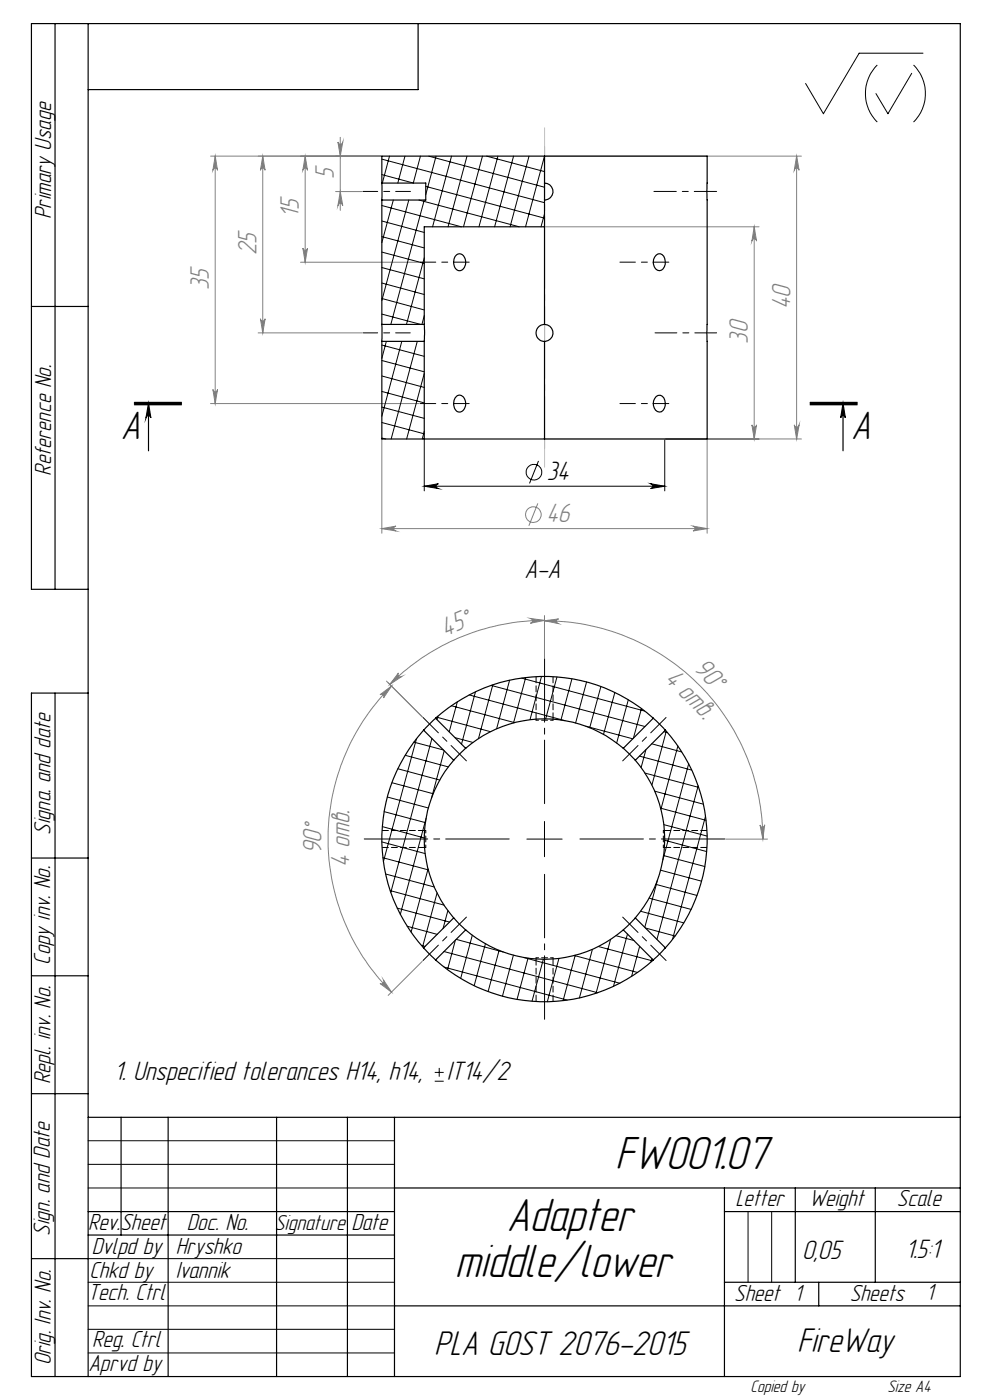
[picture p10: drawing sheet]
<svg xmlns="http://www.w3.org/2000/svg" width="210mm" height="297mm" viewBox="0 0 210 297" stroke-linecap="round" stroke-linejoin="round" font-family="sans-serif">
<g fill="none" stroke="#808080" stroke-width=".21">
<path d="M44.7 33.1h36.1M45.6 33.1l.5 3a.49 .49 0 0 0-.5-.4 .49 .49 0 0 0-.4 .4zM45.6 33.1v52.5M55.7 33.1l.5 3a.49 .49 0 0 0-.5-.4 .49 .49 0 0 0-.5 .4zM55.7 33.1v37.5M64.7 33.1l.5 3a.49 .49 0 0 0-.5-.4 .49 .49 0 0 0-.5 .4zM64.7 33.1v22.5M71.7 30.1a.51 .51 0 0 0 .5 .5 .51 .51 0 0 0 .5-.5l-.5 3zM72.2 29.1v15.5M115.7 33.1h54.3M169 33.1l.5 3a.51 .51 0 0 0-.5-.4 .51 .51 0 0 0-.5 .4zM169 33.1v60"/>
<path d="M63.7 55.6h25.2M64.2 52.6a.49 .49 0 0 0 .5 .5 .49 .49 0 0 0 .5-.5l-.5 3zM71.2 40.6h5.6M72.2 40.6l.5 3a.51 .51 0 0 0-.5-.4 .51 .51 0 0 0-.5 .4zM115.7 48.1h45.3M160 48.1l.5 3a.49 .49 0 0 0-.5-.5 .49 .49 0 0 0-.5 .5zM160 48.1v45M54.8 70.6h22M55.2 67.6a.49 .49 0 0 0 .5 .5 .49 .49 0 0 0 .5-.5l-.5 3zM44.7 85.6h44.2M45.2 82.6a.49 .49 0 0 0 .4 .5 .49 .49 0 0 0 .5-.5l-.5 3zM81 93.3v19.8"/>
<path d="M141.2 93.1h28.8M150 93.3v19.8M159.5 90.1a.49 .49 0 0 0 .5 .5 .49 .49 0 0 0 .5-.5l-.5 3zM168.5 90.1a.51 .51 0 0 0 .5 .5 .51 .51 0 0 0 .5-.5l-.5 3zM81 112.1l3-.5a.51 .51 0 0 0-.5 .5 .51 .51 0 0 0 .5 .5zM81 112.1h69M114.1 106.8l-1.9 4.7M147 111.6l3 .5-3 .5a.51 .51 0 0 0 .5-.5 .51 .51 0 0 0-.5-.5zM112.5 131.2l3 .4-3 .6a.51 .51 0 0 0 .5-.5 .51 .51 0 0 0-.5-.5zM115.5 131.7l3-.4a.5 .5 0 0 0-.5 .5 .5 .5 0 0 0 .5 .5zM115.5 131.7a46.4 46.4 0 0 1 46.3 46.3M115.5 130.6v9"/>
<path d="M115.5 131.6a46.6 46.6 0 0 0-32.8 13.6M80.6 147.4l2.4-1.8-1.6 2.5a.5 .5 0 0 0-.1-.7 .5 .5 0 0 0-.7 0zM82 144.5l7.6 7.6M83 145.6a45.9 45.9 0 0 0 0 64.9M84.5 142.8a.51 .51 0 0 0 0 .7 .51 .51 0 0 0 .7 0l-2.5 1.7zM154 178h8.8M161.2 175a.49 .49 0 0 0 .5 .5 .49 .49 0 0 0 .5-.5l-.4 3zM80.6 208.6a.51 .51 0 0 0 .7 0 .51 .51 0 0 0 .1-.7l1.6 2.6zM89.6 203.9l-7.3 7.3"/>
<circle cx="113.1" cy="109.2" r="1.66"/>
</g>
<g fill="none" stroke="#000" stroke-width=".21">
<path d="M186.1 13.8a8.6 8.6 0 0 0 0 12.1M193.4 15.6l-5.1 8.5-2.5-4.2M193.8 13.8a8.6 8.6 0 0 1 0 12.1M195.8 11.3h-13.6l-7.5 12.8-3.8-6.4M90 93.3v10.8M114.2 97.8l-1.9 4.7M141 93.3v10.8M90 103.1l3-.5a.51 .51 0 0 0-.5 .5 .51 .51 0 0 0 .5 .5zM90 103.1h51M138 102.6l3 .5-3 .5a.51 .51 0 0 0 .5-.5 .51 .51 0 0 0-.5-.5zM111.8 178h7.4M115.5 174.3v7.4"/>
<path d="M92.2 229.4h1.9M92.2 227.5h1.9M93.2 226.6v1.8M18.7 242h65M18.7 247h65M18.7 252h65M158.7 257v15M163.7 257v15M18.7 267h65M18.7 272h65M18.7 277h65M18.7 282h65"/>
<path d="M18.7 287h65"/>
<circle cx="113.3" cy="100.2" r="1.66"/>
</g>
<g fill="none" stroke="#000" stroke-width=".25">
<path d="M11.7 5v120M18.7 5v287M88.7 5v14h-70M6.7 65h12M28.5 85.9h10zM28.5 85.6h10M28.5 85.4h10M31.5 85.6l.5 3a.51 .51 0 0 0-.5-.5 .51 .51 0 0 0-.5 .5zM31.5 85.6v10M171.8 85.6h10M171.8 85.4h10M171.8 85.9h10"/>
<path d="M178.8 85.6l.5 3a.49 .49 0 0 0-.5-.4 .49 .49 0 0 0-.5 .4zM178.8 85.6v10M18.7 125h-12v-120h197v287h-197v-145h12M11.7 147v145M6.7 182h12M6.7 207h12M6.7 232h12M18.7 237h185M25.7 237v25M35.7 237v55M58.7 237v55M73.7 237v55"/>
<path d="M83.7 237v55M18.7 257h65M83.7 252h120M153.7 257h50M153.7 252v40M168.7 252v20M185.7 252v20M6.7 267h12M18.7 262h65M83.7 277h120M153.7 272h50M173.7 272v5"/>
</g>
<path d="M152 70.6h-13.1M89.7 152.2l9.2 9.2M141.3 152.2l-9.2 9.2M98.9 194.6l-9.2 9.2M141.3 203.8l-9.2-9.2" fill="none" stroke="#000" stroke-width=".21" stroke-dasharray="15.2 1.3 1.3 1.3" stroke-dashoffset="10.6"/>
<path d="M108 178h-30.7M115.5 170.5v-30.8M123 178h30.8M115.5 185.5v30.7" fill="none" stroke="#000" stroke-width=".21" stroke-dasharray="15.2 1.3 1.3 1.3" stroke-dashoffset="1.8"/>
<path d="M115.5 95.1v-64" fill="none" stroke="#000" stroke-width=".21" stroke-dasharray="15.2 1.3 1.3 1.3" stroke-dashoffset="4.2"/>
<path d="M77 40.6h10.1M77 70.6h10" fill="none" stroke="#000" stroke-width=".21" stroke-dasharray="15.2 1.3 1.3 1.3" stroke-dashoffset="12.1"/>
<path d="M152 40.6h-13.3" fill="none" stroke="#000" stroke-width=".21" stroke-dasharray="15.2 1.3 1.3 1.3" stroke-dashoffset="10.5"/>
<path d="M89.2 55.6h10.3M131.5 55.6h10.4M89.2 85.6h10.3M131.5 85.6h10.4" fill="none" stroke="#000" stroke-width=".21" stroke-dasharray="15.2 1.3 1.3 1.3" stroke-dashoffset="12"/>
<path d="M115.5 27.1v72" fill="none" stroke="#c0c0c0" stroke-width=".21" stroke-dasharray="15.2 1.3 1.3 1.3" stroke-dashoffset=".2"/>
<path d="M115.5 93.1h25.5" fill="none" stroke="#c0c0c0" stroke-width=".21"/>
<g fill="#000">
<path d="M178.8 85.6l.5 3a.49 .49 0 0 0-.5-.4 .49 .49 0 0 0-.5 .4zM31.5 85.6l.5 3a.51 .51 0 0 0-.5-.5 .51 .51 0 0 0-.5 .5z"/>
<path d="M138 102.6l3 .5-3 .5a.51 .51 0 0 0 .5-.5 .51 .51 0 0 0-.5-.5zM90 103.1l3-.5a.51 .51 0 0 0-.5 .5 .51 .51 0 0 0 .5 .5z"/>
</g>
<g fill="#808080">
<path d="M161.2 175a.49 .49 0 0 0 .5 .5 .49 .49 0 0 0 .5-.5l-.4 3zM115.5 131.7l3-.4a.5 .5 0 0 0-.5 .5 .5 .5 0 0 0 .5 .5z"/>
<path d="M147 111.6l3 .5-3 .5a.51 .51 0 0 0 .5-.5 .51 .51 0 0 0-.5-.5zM81 112.1l3-.5a.51 .51 0 0 0-.5 .5 .51 .51 0 0 0 .5 .5z"/>
<path d="M112.5 131.2l3 .4-3 .6a.51 .51 0 0 0 .5-.5 .51 .51 0 0 0-.5-.5zM84.5 142.8a.51 .51 0 0 0 0 .7 .51 .51 0 0 0 .7 0l-2.5 1.7z"/>
<path d="M80.6 147.4l2.4-1.8-1.6 2.5a.5 .5 0 0 0-.1-.7 .5 .5 0 0 0-.7 0zM80.6 208.6a.51 .51 0 0 0 .7 0 .51 .51 0 0 0 .1-.7l1.6 2.6z"/>
<path d="M168.5 90.1a.51 .51 0 0 0 .5 .5 .51 .51 0 0 0 .5-.5l-.5 3zM169 33.1l.5 3a.51 .51 0 0 0-.5-.4 .51 .51 0 0 0-.5 .4zM72.2 40.6l.5 3a.51 .51 0 0 0-.5-.4 .51 .51 0 0 0-.5 .4zM71.7 30.1a.51 .51 0 0 0 .5 .5 .51 .51 0 0 0 .5-.5l-.5 3zM45.2 82.6a.49 .49 0 0 0 .4 .5 .49 .49 0 0 0 .5-.5l-.5 3zM45.6 33.1l.5 3a.49 .49 0 0 0-.5-.4 .49 .49 0 0 0-.4 .4zM159.5 90.1a.49 .49 0 0 0 .5 .5 .49 .49 0 0 0 .5-.5l-.5 3zM160 48.1l.5 3a.49 .49 0 0 0-.5-.5 .49 .49 0 0 0-.5 .5z"/>
<path d="M64.7 33.1l.5 3a.49 .49 0 0 0-.5-.4 .49 .49 0 0 0-.5 .4zM64.2 52.6a.49 .49 0 0 0 .5 .5 .49 .49 0 0 0 .5-.5l-.5 3zM55.7 33.1l.5 3a.49 .49 0 0 0-.5-.4 .49 .49 0 0 0-.5 .4zM55.2 67.6a.49 .49 0 0 0 .5 .5 .49 .49 0 0 0 .5-.5l-.5 3z"/>
</g>
<g fill="none" stroke="#000" stroke-width=".21">
<path d="M81 37l6.7 1.8M81 33.8l34.5 9.2M82.6 33.1l-1.5 5.7M85.9 33.1l-1.5 5.7M89.2 33.1l-1.5 5.7M90.3 39.5l25.2 6.8M90.9 33.1l24.6 6.6M92.5 33.1l-2.2 8.2M95.8 33.1l-4 15M99.1 33.1l-4.1 15M102.3 33.1l-4 15M103.2 33.1l12.3 3.3"/>
<path d="M105.6 33.1l-4 15M108.9 33.1l-4 15M112.2 33.1l-4 15M115.5 33.1l-4 15M81 56.8l9 2.4M81 53.5l9 2.4M81 50.2l9 2.4M81 46.9l9 2.4M81 43.6l16.9 4.5M83.4 42.4l-2.4 9.1M86.7 42.4l-5.7 21.3M88.9 42.4l21.2 5.7"/>
<path d="M90 42.4l-7.1 26.4M90 54.7l-3.8 14.1M115.5 45.4l-.7 2.7M81 66.6l8.3 2.2M81 63.3l9 2.5M81 60l9 2.5M81 79.8l9 2.4M81 76.5l9 2.4M81 73.2l9 2.4M82 72.4l-1 3.6M85.2 72.4l-4.2 15.9M88.5 72.4l-5.5 20.7"/>
<path d="M90 67l-.5 1.8M90 79.2l-3.7 13.9M81 92.9l.8 .2M81 89.6l9 2.4M81 86.4l9 2.4M81 83l9 2.5M90 91.5l-.4 1.6M87.8 157.4l6.3 1.7M88.3 156.7l-7 26.1M91.6 156.7l-8.7 32.6M92.6 152.1l11.4 3.1M92.9 151.9l-.2 .8"/>
<path d="M94.2 159.3l-2.7 10M95.7 149.7l13.5 3.6M96.5 156.5l3.8 1M97 148.9l-1.7 6.4M99.5 147.4l20.4 5.5M100.9 146.8l-3 11.1M104.2 145.4l32.6 8.7M104.5 145.3l-3 11.4M108.1 144.3l-2.8 10.3M110.7 143.9l26 6.9M111.5 143.7l-2.6 9.6M114.9 143.5l-2.5 9.2"/>
<path d="M118.1 143.6l-2.4 8.9M121.3 144l-2.3 8.7M124.2 154.1l10 2.6M124.4 144.7l-2.3 8.7M127.5 145.7l-2.4 8.7M130.4 146.9l-2.4 8.9M133.3 148.4l-2.5 9.2M136.1 150.3l-1.7 6.3M137 159l-1 3.8M138.3 157.8l6.3 1.7M140.8 155.2l.8 .2M141.3 155.1l-3 11.4"/>
<path d="M143.8 158.3l-3.6 13.4M81 178.6l9.2 2.5M81.1 175.4l8.9 2.4M81.5 172.2l8.7 2.3M82.2 169.1l8.7 2.3M83.1 166l8.8 2.4M84.4 163.1l8.9 2.4M85.9 160.2l9.2 2.5M90.4 173.6l-5.5 20.4M135.6 160.4l11.1 3M136.8 164l11.4 3M138.9 167.8l10.3 2.8"/>
<path d="M140.1 171.4l9.7 2.6M140.8 174.9l9.2 2.5M141 178.3l8.9 2.4M146.1 162l-5.5 20.4M148.1 166.7l-8.8 32.6M149.6 173.2l-6.9 26M81.2 182l9.6 2.5M81.8 185.4l10.3 2.8M82.8 188.9l11.4 3.1M84.2 192.6l11.2 3M86.4 196.5l6.3 1.7M90.8 184.3l-3.6 13.4"/>
<path d="M92.7 189.4l-3.1 11.5M95 193.2l-1 3.8M96.6 199.5l-1.7 6.2M96.8 199.3l10 2.7M100.2 198.4l-2.5 9.2M129.5 199.3l-3.1 11.4M130.7 198.5l3.8 1M133.1 198.2l-3 11M135.9 193.3l9.2 2.5M136.9 196.9l6.3 1.7M137.7 190.5l8.9 2.4M139.1 187.6l8.7 2.4"/>
<path d="M139.5 186.8l-2.7 9.9M140.1 184.6l8.7 2.3M140.8 181.5l8.7 2.3M89.4 200.6l.8 .2M94.2 201.9l32.6 8.7M94.2 205.2l26.1 7M103 200.2l-2.4 8.9M105.9 201.6l-2.4 8.8M108.9 202.6l-2.3 8.7M111.1 203.1l20.4 5.5M112 203.3l-2.3 8.7M115.3 203.5l-2.4 8.9"/>
<path d="M118.6 203.3l-2.5 9.2M121.8 202.7l13.4 3.6M122 202.6l-2.5 9.7M125.7 201.4l-2.8 10.3M126.9 200.8l11.5 3M135.7 200.8l-1.7 6.3M138.3 203.3l-.2 .8"/>
</g>
<g fill="none" stroke="#000" stroke-width=".25">
<path d="M81 38.8v3.6M81 38.8h9.3v3.6h-9.3M115.5 33.1h34.5v60h-34.5M115.5 33.1v35.7a1.8 1.8 0 0 1 1.8 1.8 1.8 1.8 0 0 1-1.8 1.8M115.5 38.8a1.8 1.8 0 0 1 1.8 1.8 1.8 1.8 0 0 1-1.8 1.8M115.5 33.1h-34.5v5.7M81 42.4v26.4M96.7 54.2a1.21 1.21 0 0 1 1.4-.2 1.21 1.21 0 0 1 .6 1.2 1.62 1.62 0 0 1-1.5 2.2 2.15 2.15 0 0 1-.5-3.2zM115.5 48.1h-25.5v20.7M139.2 54.1a1.07 1.07 0 0 1 1.1-.2 1.07 1.07 0 0 1 .7 1 1.86 1.86 0 0 1-1.1 2.5 1.96 1.96 0 0 1-.7-3.3zM81 68.8v3.6M81 72.4v20.7h9"/>
<path d="M81 68.8h9M81 72.4h9M90 68.8v3.6M90 72.4v20.7M115.5 72.4v20.7M115.5 68.8a1.8 1.8 0 0 0-1.8 1.8 1.8 1.8 0 0 0 1.8 1.8M90 93.1h25.5M96.8 84.1a1.35 1.35 0 0 1 1.5 .1 1.35 1.35 0 0 1 .5 1.3 1.46 1.46 0 0 1-1.8 1.8 2.31 2.31 0 0 1-.2-3.2zM139.2 84.1a1.26 1.26 0 0 1 1.4 0 1.26 1.26 0 0 1 .5 1.3 1.41 1.41 0 0 1-1.6 1.9 2.09 2.09 0 0 1-.3-3.2zM89.9 154.9a34.5 34.5 0 0 0 0 46.2M89.9 154.9l6.3 6.4M92.4 152.4l-2.5 2.5"/>
<path d="M92.4 152.4a34.5 34.5 0 0 1 46.2 0M92.4 152.4l6.4 6.3M98.8 158.7l-2.6 2.6M98.8 158.7a25.5 25.5 0 0 1 33.4 0M132.2 158.7l2.6 2.6M138.6 152.4l2.5 2.5M138.6 152.4l-6.4 6.3M141.1 154.9a34.5 34.5 0 0 1 0 46.2M141.1 154.9l-6.3 6.4M96.2 161.3a25.5 25.5 0 0 0 0 33.4M134.8 161.3a25.5 25.5 0 0 1 0 33.4M96.2 194.7l2.6 2.6"/>
<path d="M96.2 194.7l-6.3 6.4M98.8 197.3a25.5 25.5 0 0 0 33.4 0M98.8 197.3l-6.4 6.4M132.2 197.3l6.4 6.4M134.8 194.7l-2.6 2.6M134.8 194.7l6.3 6.4M89.9 201.1l2.5 2.6M92.4 203.7a34.5 34.5 0 0 0 46.2 0M141.1 201.1l-2.5 2.6"/>
</g>
<path d="M117.3 152.8h-3.6M90.3 176.2v3.6M140.7 179.8v-3.6M113.7 203.2h3.6" fill="none" stroke="#000" stroke-width=".21" stroke-dasharray="1.3 .6" stroke-dashoffset=".7"/>
<path d="M113.7 143.5v9M117.3 152.5v-9M81.1 179.8h9M90.1 176.2h-9M140.9 179.8h9.1M150 176.2h-9M113.7 203.4v9M117.3 212.4v-9" fill="none" stroke="#000" stroke-width=".21" stroke-dasharray="1.3 .6" stroke-dashoffset="-.1"/>
<path d="M89.9 154.9h.1M113.7 152.5v.3M117.3 152.8v-.3M141.1 154.9h.1M90.1 179.8h.2M90.3 176.2h-.2M140.7 179.8h.2M141 176.2h-.3M92.4 203.6h.1M113.7 203.2v.2M117.3 203.4v-.2M141.1 201.1h.1" fill="none" stroke="#000" stroke-width=".21" stroke-dasharray="1.3 .6"/>
<g font-size="10.2">
<text x="130.5" y="248.1">FW001.07</text>
<text x="107.5" y="261">Adapter</text>
<text x="96.5" y="270.9">middle/lower</text>
</g>
<g font-size="8.8">
<text x="25.6" y="93.1">À</text>
<text x="180.5" y="93.1">À</text>
</g>
<g font-size="7.5">
<text x="92.1" y="287.4">PLA GOST 2076-2015</text>
<text x="169.1" y="286.7">FireWay</text>
</g>
<g font-size="5.8" fill="#808080">
<text x="70.8" y="37.9" transform="rotate(-90 70.8 37.9)">5</text>
<text x="63.4" y="46.3" transform="rotate(-90 63.4 46.3)">15</text>
<text x="54.4" y="54.2" transform="rotate(-90 54.4 54.2)">25</text>
<text x="44.3" y="61.5" transform="rotate(-90 44.3 61.5)">35</text>
<text x="167.6" y="65.6" transform="rotate(-90 167.6 65.6)">40</text>
<text x="158.6" y="72.9" transform="rotate(-90 158.6 72.9)">30</text>
<text x="115.9" y="110.8">46</text>
<text x="94.4" y="135" transform="rotate(-22 94.4 135)">45°</text>
<text x="147" y="142" transform="rotate(45 147 142)">90°</text>
<text x="140.8" y="144.2" transform="rotate(45 140.8 144.2)">4 îòâ.</text>
<text x="68.2" y="181.2" transform="rotate(-90 68.2 181.2)">90°</text>
<text x="74.1" y="184" transform="rotate(-90 74.1 184)">4 îòâ.</text>
</g>
<g font-size="5.8">
<text x="116" y="101.8">34</text>
<text x="111.3" y="122.6">À-À</text>
<text x="24.2" y="229.1">1. Unspecified tolerances H14, h14,</text>
<text x="94.8" y="229.1">IT14/2</text>
<text x="170.1" y="267">0,05</text>
<text x="192.1" y="267">1.5:1</text>
</g>
<g font-size="5.1">
<text x="10.9" y="46.5" transform="rotate(-90 10.9 46.5)">Primary Usage</text>
<text x="10.9" y="100.9" transform="rotate(-90 10.9 100.9)">Reference No.</text>
<text x="10.7" y="177.1" transform="rotate(-90 10.7 177.1)">Signa. and date</text>
<text x="10.7" y="204.6" transform="rotate(-90 10.7 204.6)">Copy inv. No.</text>
<text x="10.7" y="230.1" transform="rotate(-90 10.7 230.1)">Repl. inv. No.</text>
<text x="156.1" y="255.9">Letter</text>
<text x="171.6" y="255.9">Weight</text>
<text x="190.3" y="255.9">Scale</text>
<text x="10.5" y="262.2" transform="rotate(-90 10.5 262.2)">Sign. and Date</text>
<text x="18.7" y="261">Rev.Sheet</text>
<text x="39.6" y="261">Doc. No.</text>
<text x="74.5" y="261">Date</text>
<text x="19.5" y="266.1">Dvlpd by</text>
<text x="37.3" y="266.1">Hryshko</text>
<text x="18.7" y="275.8">Tech. Ctrl</text>
<text x="19" y="271">Chkd by</text>
<text x="37.3" y="271">Ivannik</text>
<text x="196.5" y="275.7">1</text>
<text x="155.8" y="276">Sheet 1</text>
<text x="180.2" y="276.1">Sheets</text>
<text x="19.5" y="285.7">Reg. Ctrl</text>
<text x="10.8" y="289.7" transform="rotate(-90 10.8 289.7)">Orig. Inv. No.</text>
<text x="18.8" y="290.8">Aprvd by</text>
</g>
<text font-size="4.7" x="58.3" y="261">Signature</text>
<g font-size="3.7">
<text x="159.2" y="295.3">Copied by</text>
<text x="188.2" y="295.4">Size À4</text>
</g>
</svg>
